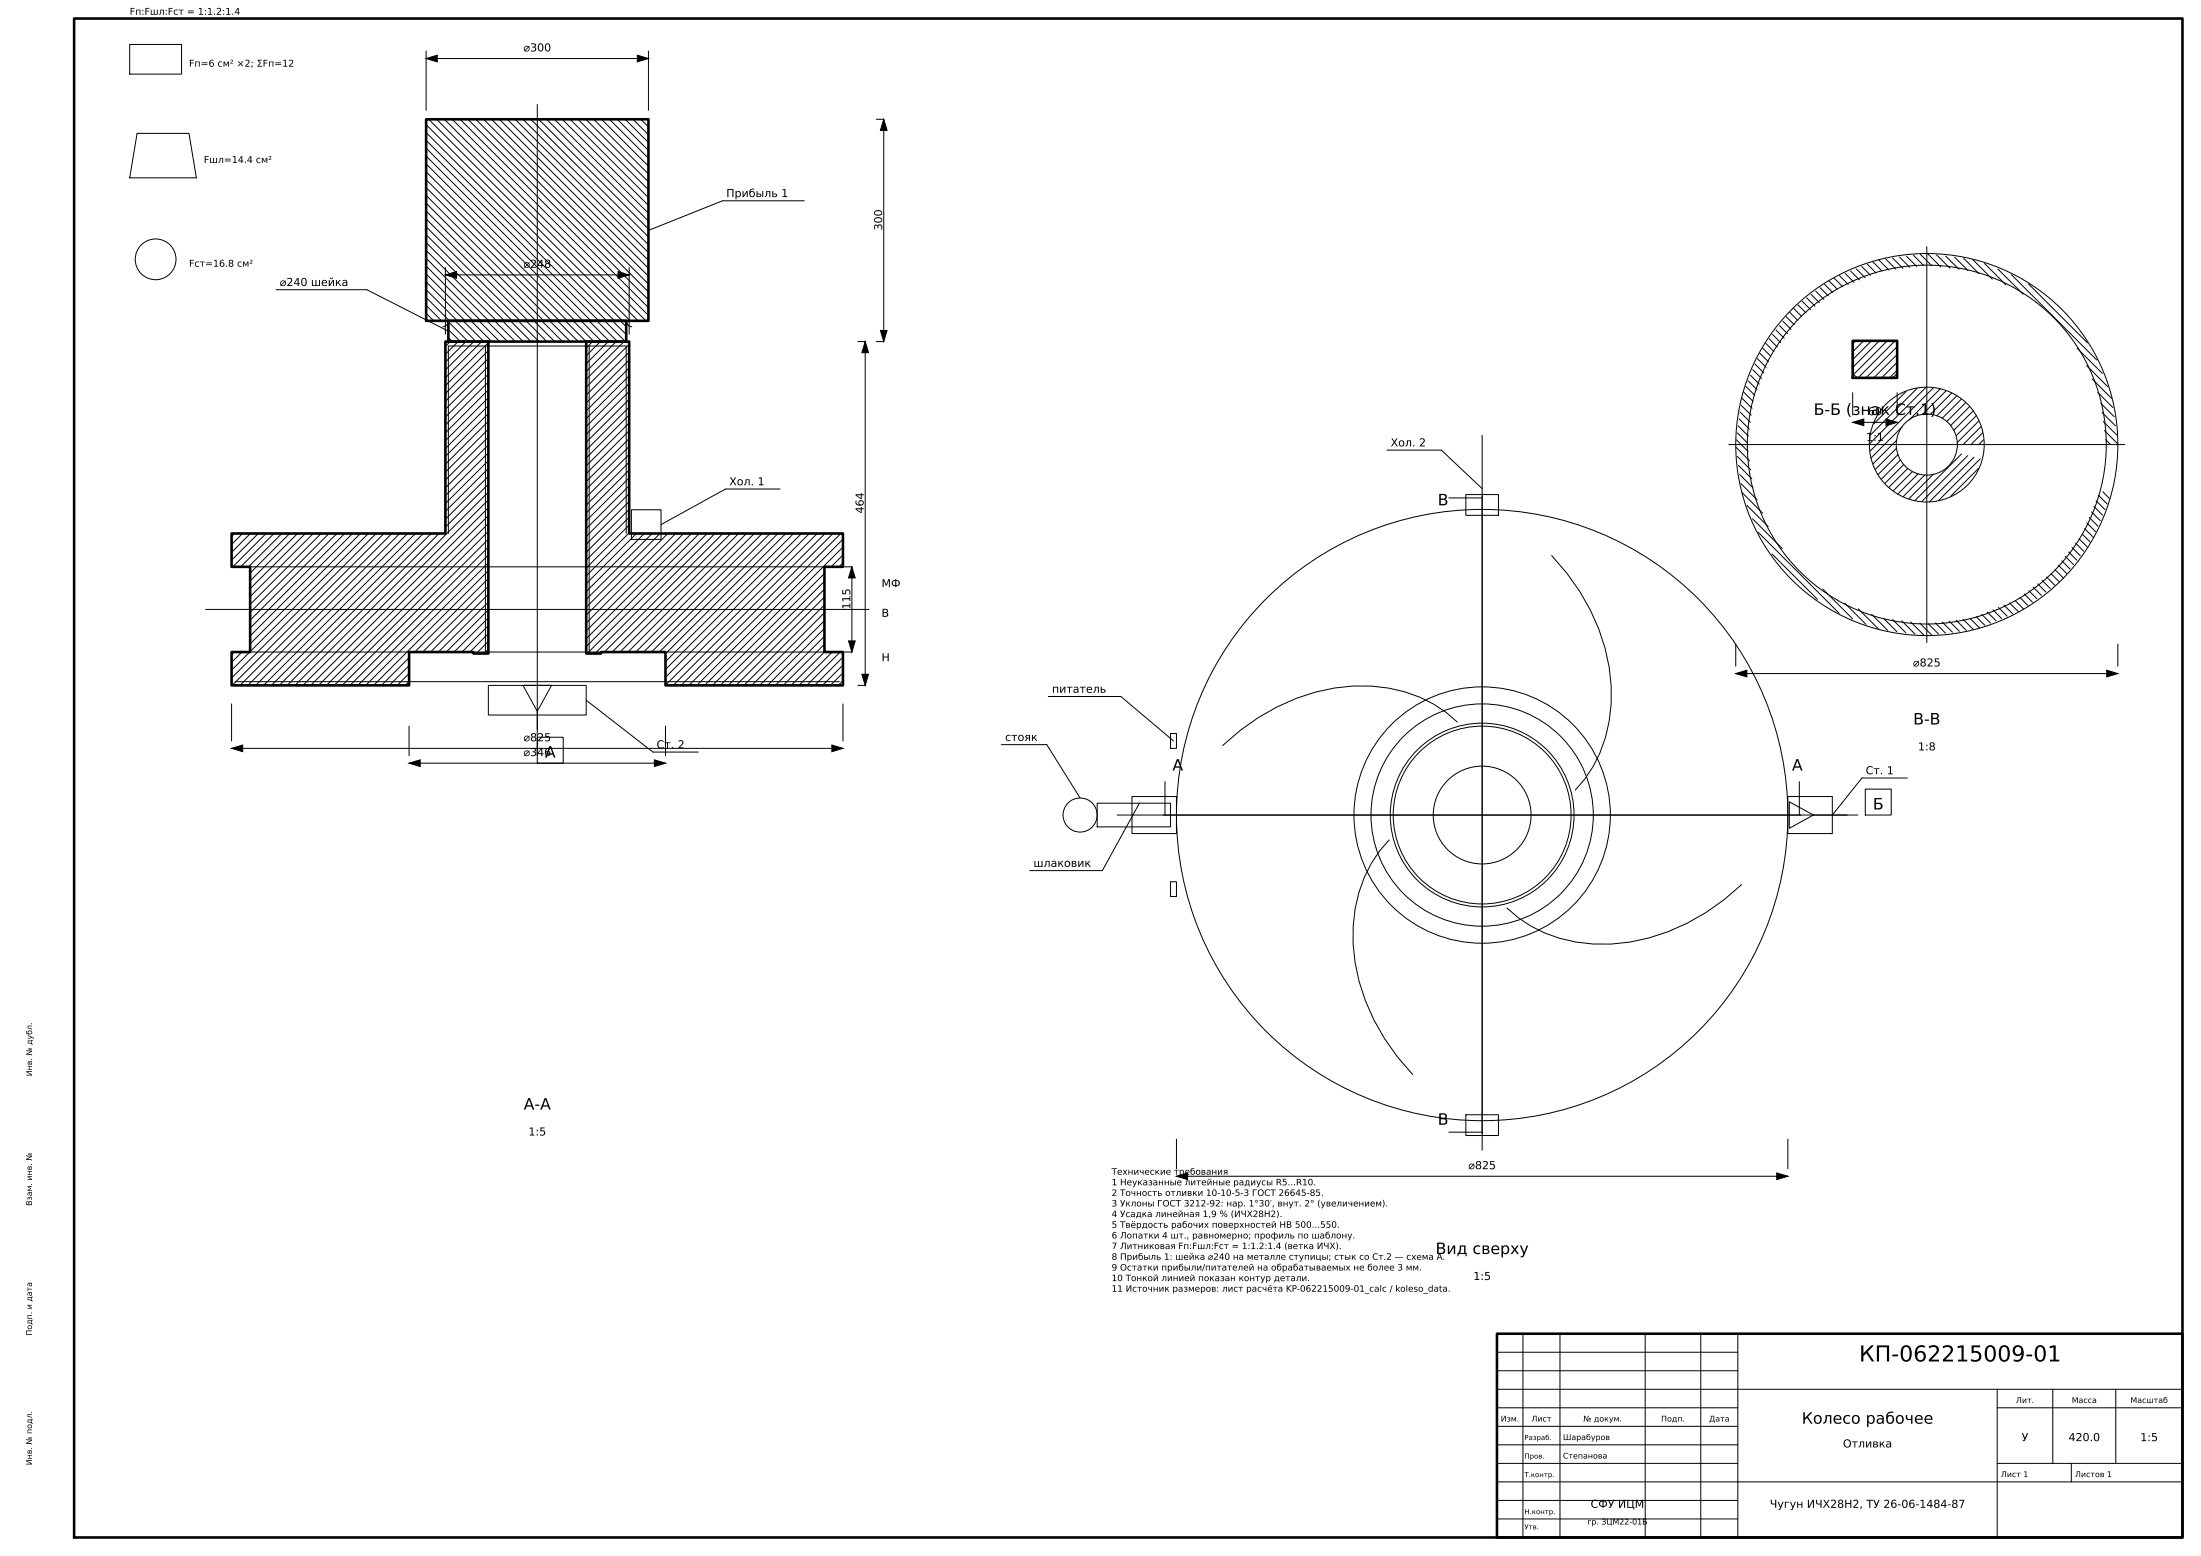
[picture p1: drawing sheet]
<svg xmlns="http://www.w3.org/2000/svg" width="594mm" height="420mm" viewBox="0 0 594 420" stroke-linecap="round" stroke-linejoin="round" font-family="sans-serif">
<g fill="none" stroke="#000" stroke-width=".27">
<path d="M35 12h14v8h-14zM115 13.8v16M115 15.8h60M175 13.8v16M37 36h14l2 12h-18zM115 40l46.6 46.6M115 37.9l48.7 48.7M115 35.8l50.8 50.8M115 33.6l53 53M115.7 32.2l54.4 54.4M117.8 32.2l54.4 54.4M119.9 32.2l54.4 54.4"/>
<path d="M122 32.2l53 53M124.2 32.2l50.8 50.8M126.3 32.2l48.7 48.7M128.4 32.2l46.6 46.6M130.5 32.2l44.5 44.5M132.7 32.2l42.3 42.3M134.8 32.2l40.2 40.2M136.9 32.2l38.1 38.1M139 32.2l36 36M141.1 32.2l33.9 33.9M143.3 32.2l31.7 31.7M145 28.2v175.8"/>
<path d="M145.4 32.2l29.6 29.6M147.5 32.2l27.5 27.5M149.6 32.2l25.4 25.4M151.7 32.2l23.3 23.3M153.9 32.2l21.1 21.1M156 32.2l19 19M158.1 32.2l16.9 16.9M160.2 32.2l14.8 14.8M162.4 32.2l12.6 12.6M164.5 32.2l10.5 10.5M166.6 32.2l8.4 8.4M168.7 32.2l6.3 6.3"/>
<path d="M170.8 32.2l4.2 4.2M173 32.2l2 2M236.5 32.2h2v60h-2M115 59.1l27.5 27.5M115 57l29.6 29.6M115 54.8l31.8 31.8M115 52.7l33.9 33.9M115 50.6l36 36M115 48.5l38.1 38.1M115 46.4l40.2 40.2M115 44.2l42.4 42.4M115 42.1l44.5 44.5"/>
<path d="M217 54.2h-22l-20 8M74.5 78.2h24.5l22 11.2M115 78.2l8.4 8.4M115 76.1l10.5 10.5M115 73.9l12.7 12.7M115 71.8l14.8 14.8M115 69.7l16.9 16.9M115 67.6l19 19M115 65.5l21.1 21.1M115 63.3l23.3 23.3M115 61.2l25.4 25.4M120.2 72.2v18"/>
<path d="M120.2 74.2h49.6M169.8 72.2v18M488.8 79.5l2.2 2.2M490 78.6l2.2 2.2M491.2 77.7l2.2 2.2M492.4 76.7l2.2 2.2M493.6 75.8l2.2 2.2M495 75l2.3 2.4M496.5 74.4l2.3 2.4M498 73.8l2.3 2.4M499.5 73.2l2.3 2.3M501 72.6l2.3 2.3"/>
<path d="M502.5 71.9l2.3 2.4M504 71.3l2.3 2.4M505.5 70.7l2.4 2.5M507 70.1l2.8 2.8M508.9 69.9l2.8 2.8M510.8 69.7l2.7 2.7M512.7 69.4l2.7 2.8M514.5 69.2l2.8 2.7M516.4 68.9l2.8 2.8M518.3 68.7l3.1 3M520 66.6v106.8M520.2 68.5l3.6 3.6"/>
<path d="M522.6 68.8l3.6 3.6M525.1 69.1l3.6 3.6M527.5 69.4l3.6 3.6M530 69.7l4.1 4.1M532.4 70.1l5.3 5.2M535.6 71.1l5.7 5.7M539.2 72.6l6.8 6.8M542.8 74.1l23.1 23.1M547.4 76.6l16 16M115 84.5l2.1 2.1M115 82.4l4.2 4.2M115 80.3l6.3 6.3"/>
<path d="M121 86.6a1.6 1.6 0 0 1-1.6 1.6M121 91.1l1.1 1.1M121 89l3.2 3.2M121 86.8l5.4 5.4M121.5 92.2l-1.3 1.3M122.9 86.6l5.6 5.6M123.6 92.2l-3.4 3.4M125 86.6l5.6 5.6M125.7 92.2l-5.5 5.5M127.1 86.6l5.6 5.6M127.9 92.2l-7.7 7.7M129.2 86.6l5.6 5.6"/>
<path d="M130 92.2l-9.8 9.8M131 93.4v83M131.4 86.6l5.6 5.6M131.8 98.9l-11.6 11.6M131.8 96.8l-11.6 11.6M131.8 94.6l-11.6 11.6M131.8 92.5l-11.6 11.6M133.5 86.6l5.6 5.6M135.6 86.6l5.6 5.6M137.7 86.6l5.6 5.6M139.8 86.6l5.6 5.6M142 86.6l5.6 5.6"/>
<path d="M144.1 86.6l5.6 5.6M146.2 86.6l5.6 5.6M148.3 86.6l5.6 5.6M150.5 86.6l5.6 5.6M152.6 86.6l5.6 5.6M154.7 86.6l5.6 5.6M156.8 86.6l5.6 5.6M158.9 86.6l5.6 5.6M159 93.4v83M159.9 92.2l-1.7 1.7M161.1 86.6l5.6 5.6M162 92.2l-3.8 3.8"/>
<path d="M163.2 86.6l5.6 5.6M164.2 92.2l-6 6M165.3 86.6l3.7 3.7M166.3 92.2l-8.1 8.1M167.4 86.6l1.6 1.6M168.4 92.2l-10.2 10.2M169 86.6a1.6 1.6 0 0 0 1.6 1.6M169.8 99.3l-11.6 11.6M169.8 97.2l-11.6 11.6M169.8 95.1l-11.6 11.6M169.8 92.9l-11.6 11.6M231.5 92.2h2v92.8h-2"/>
<path d="M473 99.8l2.4 2.4M473.7 98.3l2.3 2.4M474.3 96.8l2.4 2.4M474.9 95.3l2.4 2.4M475.6 93.9l2.3 2.3M476.5 92.7l2.2 2.2M477.4 91.5l2.3 2.2M478.4 90.3l2.2 2.2M479.3 89.1l2.2 2.2M480.2 87.9l2.2 2.2M481.1 86.7l2.2 2.2M482.1 85.5l2.2 2.2"/>
<path d="M483 84.3l2.2 2.2M484 83.2l2.2 2.2M485.2 82.3l2.2 2.2M486.4 81.3l2.2 2.3M487.6 80.4l2.2 2.2M500 100a2 2 0 0 0 2 2M500.8 92l-.8 .8M503 92l-3 3M505.1 92l-5.1 5.1M507.2 92l-7.2 7.2M509.3 92l-9.3 9.3M511.4 92l-10 10"/>
<path d="M512 100a2 2 0 0 1-2 2M512 99.9l-2.1 2.1M512 97.8l-4.2 4.2M512 95.7l-6.3 6.3M512 93.6l-8.4 8.4M560.6 94l6.8 6.8M563.2 98.7l5.7 5.7M131.8 118l-11.6 11.6M131.8 115.8l-11.6 11.6M131.8 113.7l-11.6 11.6M131.8 111.6l-11.6 11.6M131.8 109.5l-11.6 11.6"/>
<path d="M131.8 107.4l-11.6 11.6M131.8 105.2l-11.6 11.6M131.8 103.1l-11.6 11.6M131.8 101l-11.6 11.6M169.8 118.4l-11.6 11.6M169.8 116.3l-11.6 11.6M169.8 114.1l-11.6 11.6M169.8 112l-11.6 11.6M169.8 109.9l-11.6 11.6M169.8 107.8l-11.6 11.6M169.8 105.7l-11.6 11.6M169.8 103.5l-11.6 11.6"/>
<path d="M169.8 101.4l-11.6 11.6M400 117.5v193M466.6 120h106.8M468.6 118.7l3.2 3.2M468.9 116.8l2.7 2.8M469.1 115l2.8 2.7M469.3 113.1l2.8 2.7M469.6 111.2l2.8 2.8M469.8 109.3l2.8 2.8M470.1 107.5l2.8 2.7M470.6 105.8l2.5 2.5M471.2 104.3l2.3 2.4"/>
<path d="M471.8 102.8l2.4 2.4M472.4 101.3l2.4 2.4M500 106v6M500 114h12M511.9 118.8l-6.4 6.4M512 106v6M513.4 115.2l-8.4 8.4M514.4 105.7l-8.7 8.7M517.4 104.8l-12.6 12.6M519.8 104.5l-15.3 15.3M521.7 104.7l-17 17M523.6 105l-8.4 8.4"/>
<path d="M525.2 105.5l-6.4 6.4M526.7 106.1l-5.8 5.8M528.1 106.8l-5.4 5.5M529.3 107.8l-5.1 5.1M530.5 108.7l-5.1 5.1M531.5 109.8l-5.1 5.1M532.4 111l-5.1 5.2M533.4 112.2l-5.5 5.5M534 113.7l-5.8 5.8M534.6 115.2l-4.8 4.8M535.1 116.8l-3.2 3.2M535.3 118.7l-1.3 1.3"/>
<path d="M564.7 102.3l5.2 5.3M566.2 105.9l4.1 4.1M567 108.9l3.6 3.6M567.3 111.3l3.6 3.6M567.6 113.8l3.6 3.6M567.9 116.2l3.6 3.6M568.3 118.6l1.3 1.4M131.8 139.2l-45.8 45.8M131.8 137.1l-47.9 47.9M131.8 134.9l-50.1 50.1M131.8 132.8l-52.2 52.2M131.8 130.7l-11.6 11.6"/>
<path d="M131.8 128.6l-11.6 11.6M131.8 126.5l-11.6 11.6M131.8 124.3l-11.6 11.6M131.8 122.2l-11.6 11.6M131.8 120.1l-11.6 11.6M169.8 139.6l-11.6 11.6M169.8 137.5l-11.6 11.6M169.8 135.4l-11.6 11.6M169.8 133.2l-11.6 11.6M169.8 131.1l-11.6 11.6M169.8 129l-11.6 11.6M169.8 126.9l-11.6 11.6"/>
<path d="M169.8 124.8l-11.6 11.6M169.8 122.6l-11.6 11.6M169.8 120.5l-11.6 11.6M170.4 137.6h8v8h-8zM210.5 132h-14.7l-17.4 9.6M374.3 121.5h14.7l11 10.4M391 134.4h9M395.6 133.5h8.8v5.6h-8.8zM468.5 120.7l3.6 3.6M468.9 123.2l3.6 3.6M469.2 125.6l3.6 3.6M469.5 128.1l3.6 3.6"/>
<path d="M469.8 130.5l4.4 4.4M470.1 133l5.6 5.5M471.5 136.4l5.7 5.7M511.9 120.9l-5.8 5.8M512.3 122.7l-5.5 5.4M512.9 124.2l-5.1 5.1M513.8 125.4l-5.1 5.1M514.9 126.4l-5.1 5.1M516.2 127.3l-5.2 5.1M517.7 127.9l-5.5 5.5M519.5 128.2l-5.8 5.8M521.8 128l-6.6 6.6"/>
<path d="M529.4 122.5l-12.6 12.6M531.1 123l-12.4 12.3M532.7 123.4l-12 12M534 126.4l-7.6 7.6M534.4 123.9l-11.2 11.2M563.8 139.7l2.4 2.3M564.5 138.2l2.3 2.3M565.1 136.7l2.3 2.3M565.7 135.2l2.4 2.3M566.3 133.7l2.4 2.3M567.5 132.7l1.8 1.8M63.3 144l-.8 .8"/>
<path d="M65.5 144l-3 3M67.5 153h155v23h-155zM67.6 144l-5.1 5.1M69.7 144l-7.2 7.2M71.8 144l-9 9M73.9 144l-9 9M76.1 144l-9 9M78.2 144l-10.7 10.7M80.3 144l-12.8 12.8M82.4 144l-14.9 14.9M84.6 144l-17.1 17.1M86.7 144l-19.2 19.2"/>
<path d="M88.8 144l-21.3 21.3M90.9 144l-23.4 23.4M93 144l-25.5 25.5M95.2 144l-27.7 27.7M97.3 144l-29.8 29.8M99.4 144l-31.9 31.9M101.5 144l-39 39M103.6 144l-41 41M105.8 144l-41 41M107.9 144l-41 41M110 144l-41 41M112.1 144l-41 41"/>
<path d="M114.3 144l-41 41M116.4 144l-41 41M118.5 144l-41 41M121 144v-50.6h48v50.6M131.8 158.3l-17.7 17.7M131.8 156.1l-19.9 19.9M131.8 154l-31 31M131.8 151.9l-33.1 33.1M131.8 149.8l-35.2 35.2M131.8 147.7l-37.3 37.3M131.8 145.5l-39.5 39.5M131.8 143.4l-41.6 41.6"/>
<path d="M131.8 141.3l-43.7 43.7M169.8 143.8l-11.6 11.6M169.8 141.7l-11.6 11.6M171.8 144l-13.6 13.6M173.9 144l-15.7 15.7M176 144l-17.8 17.8M178.1 144l-19.9 19.9M180.3 144l-22.1 22.1M182.4 144l-24.2 24.2M184.5 144l-26.3 26.3M186.6 144l-28.4 28.4M188.7 144l-30.5 30.5"/>
<path d="M190.9 144l-32.4 32.4M193 144l-32.4 32.4M195.1 144l-32 32M197.2 144l-32 32M199.3 144l-32 32M201.5 144l-32 32M203.6 144l-32 32M205.7 144l-32 32M207.8 144l-32 32M210 144l-32 32M212.1 144l-32.5 32.5M214.2 144l-34.6 34.6"/>
<path d="M216.3 144l-36.7 36.7M218.4 144l-38.8 38.8M220.6 144l-41 41M222.5 159l-26 26M222.5 156.9l-28.1 28.1M222.5 154.8l-30.2 30.2M222.7 144l-41 41M224.8 144l-41 41M226.9 144l-41 41M227.5 151.9l-1.1 1.1M227.5 149.8l-3.2 3.2M227.5 147.7l-37.3 37.3"/>
<path d="M227.5 145.5l-39.5 39.5M227.9 153h2v23h-2M418.8 150a54.5 54.5 0 0 1 16 40 35.7 35.7 0 0 1-9.7 23.3M473 140l8 8.1M474.5 143.6l21.9 21.9M478.2 149.5l12.3 12.3M491.9 159l8.1 8M547.5 159.4l2.2 2.2M548.7 158.5l2.2 2.2M549.9 157.6l2.2 2.2M551.1 156.7l2.2 2.2M552.3 155.7l2.2 2.2"/>
<path d="M553.5 154.8l2.2 2.2M554.6 153.8l2.2 2.2M555.5 152.6l2.2 2.2M556.4 151.4l2.3 2.2M557.4 150.2l2.2 2.2M558.3 149l2.2 2.2M559.2 147.8l2.2 2.2M560.1 146.6l2.2 2.2M561.1 145.4l2.2 2.2M562 144.2l2.2 2.2M562.6 142.7l2.4 2.3M563.2 141.2l2.4 2.3"/>
<path d="M55.5 164.5h179M63.2 176l-.7 .7M65.3 176l-2.8 2.8M67.4 176l-4.9 4.9M110.4 179.7l-5.3 5.3M110.4 177.5l-7.5 7.5M131.8 175.2l-1.2 1.2M131.8 173.1l-3.3 3.3M131.8 171l-5 5M131.8 168.9l-7.1 7.1M131.8 166.8l-9.2 9.2M131.8 164.6l-11.4 11.4"/>
<path d="M131.8 162.5l-13.5 13.5M131.8 160.4l-15.6 15.6M222.5 176l-9 9M222.5 173.9l-11.1 11.1M222.5 171.8l-13.2 13.2M222.5 169.6l-15.4 15.4M222.5 167.5l-17.5 17.5M222.5 165.4l-19.6 19.6M222.5 163.3l-21.7 21.7M222.5 161.1l-23.9 23.9M224.6 176l-9 9M226.7 176l-9 9"/>
<path d="M227.5 179.5l-5.5 5.5M227.5 177.4l-7.6 7.6M468.4 173.8v6M497.9 162.8l5.7 5.7M501.5 164.3l5.5 5.6M505.1 165.8l4.4 4.4M508.3 166.9l3.6 3.6M510.8 167.2l3.6 3.6M513.2 167.5l3.6 3.6M515.7 167.9l3.6 3.6M518.1 168.2l3.2 3.2M520.4 168.4l2.8 2.7"/>
<path d="M522.3 168.1l2.7 2.8M524.2 167.9l2.7 2.8M526 167.6l2.8 2.8M527.9 167.4l2.8 2.8M529.8 167.1l2.7 2.8M531.7 166.9l2.5 2.5M533.3 166.5l2.4 2.3M534.8 165.8l2.4 2.4M536.3 165.2l2.4 2.4M537.8 164.6l2.4 2.4M539.3 164l2.4 2.3M540.8 163.3l2.4 2.4"/>
<path d="M542.3 162.7l2.4 2.4M543.8 162.1l2.3 2.3M545.1 161.3l2.2 2.2M546.3 160.3l2.2 2.3M571.6 173.8v6M62.5 190v10M63.5 184h163M110.4 183.9l-1.1 1.1M110.4 181.8l-3.2 3.2M110.4 196v8M131.8 185h26.4v8h-26.4zM141.1 185h7.8l-3.9 7z"/>
<path d="M145 199h7v7h-7zM158.2 189l18 14h12.2M179.6 196v8M227.5 183.7l-1.3 1.3M227.5 181.6l-3.4 3.4M227.5 190v10M282.9 188h19.6l14.2 12M315.9 198h1.6v4h-1.6zM393.3 194.9a36.5 36.5 0 0 0-28.1-9.7 55.5 55.5 0 0 0-35.2 16M468.4 181.8h103.2M62.5 202h165M110.4 206h69.2"/>
<path d="M270.2 201h12.3l9 14.4M296.1 216.8h19.8v6.4h-19.8zM301.5 220h199.9M305.5 215h12v10h-12zM307.5 216.8l-10 18.2h-19.6M314.4 211v9M482.5 215h12v10h-12zM482.9 216.4l6.5 3.6-6.5 3.6zM485.6 211v9M503.4 213h7v7h-7zM514.8 210h-12.3l-8 10M315.9 238h1.6v4h-1.6z"/>
<path d="M374.9 226.7a36.5 36.5 0 0 0-9.7 28.1 55.5 55.5 0 0 0 16 35.2M470 238.8a54.5 54.5 0 0 1-40 16 35.7 35.7 0 0 1-23.3-9.7M317.5 307.5v8M317.5 317.5h165M391 305.6h9M395.6 300.9h8.8v5.6h-8.8zM482.5 307.5v8M411 360v55M421 360v55M444 360v55M459 360v55M469 360v55"/>
<path d="M404 380h65M404 375h185M404 370h65M404 365h65M539 380h50M539 375v40M554 375v20M571 375v20M404 400h185M404 395h65M404 390h65M404 385h65"/>
<path d="M539 395h50M559 395v5M404 410h65M404 405h65"/>
<circle cx="42" cy="70" r="5.5"/>
<circle cx="520" cy="120" r="51.6"/>
<circle cx="520" cy="120" r="8.3"/>
<circle cx="520" cy="120" r="48.4"/>
<circle cx="520" cy="120" r="15.5"/>
<circle cx="291.5" cy="220" r="4.6"/>
<circle cx="400" cy="220" r="24.8"/>
<circle cx="400" cy="220" r="24"/>
<circle cx="400" cy="220" r="13.2"/>
<circle cx="400" cy="220" r="30"/>
<circle cx="400" cy="220" r="34.6"/>
<circle cx="400" cy="220" r="82.5"/>
</g>
<g fill="#000" stroke="#000" stroke-width=".27">
<path d="M115 15.8l3-.9v1.8zM172 14.9l3 .9-3 .9zM238.5 32.2l.9 3h-1.8zM120.2 74.2l3-.9v1.8zM166.8 73.3l3 .9-3 .9zM233.5 92.2l.9 3h-1.8zM237.6 89.2h1.8l-.9 3zM500 114l3-.9v1.8zM509 113.1l3 .9-3 .9zM229.9 153l.9 3h-1.8zM229 173h1.8l-.9 3zM232.6 182h1.8l-.9 3z"/>
<path d="M468.4 181.8l3-.9v1.8zM568.6 180.9l3 .9-3 .9zM62.5 202l3-.9v1.8zM110.4 206l3-.9v1.8zM176.6 205.1l3 .9-3 .9zM224.5 201.1l3 .9-3 .9zM317.5 317.5l3-.9v1.8zM479.5 316.6l3 .9-3 .9z"/>
</g>
<path d="M20 5h569v410h-569zM115 32.2h60v54.4h-60zM121 86.6h48v5.6h-48zM158.2 92.2h11.6v51.8h57.7v9h-5v23h5v9h-47.9v-9h-17.4v.4h-4zM500 92h12v10h-12zM62.5 144h57.7v-51.8h11.6v84.2h-4v-.4h-17.4v9h-47.9v-9h5v-23h-5zM404 360h185v55h-185z" fill="none" stroke="#000" stroke-width=".7"/>
<text font-size="6" x="501.7" y="367.5">КП-062215009-01</text>
<g font-size="4.2">
<text x="489.5" y="112">Б-Б (знак Ст.1)</text>
<text x="388" y="136.4">В</text>
<text x="516.3" y="195.6">В-В</text>
<text x="147" y="204.5">А</text>
<text x="316.4" y="208">А</text>
<text x="483.6" y="208">А</text>
<text x="505.4" y="218.5">Б</text>
<text x="141.3" y="299.5">А-А</text>
<text x="388" y="303.6">В</text>
<text x="387.4" y="338.5">Вид сверху</text>
<text x="486.3" y="384.3">Колесо рабочее</text>
</g>
<g font-size="3">
<text x="141.3" y="13.9">⌀300</text>
<text x="196" y="53.2">Прибыль 1</text>
<text x="238.1" y="62.2" transform="rotate(-90 238.1 62.2)">300</text>
<text x="75.5" y="77.2">⌀240 шейка</text>
<text x="141.3" y="72.3">⌀248</text>
<text x="504.1" y="112.1">60</text>
<text x="503.6" y="119">1:1</text>
<text x="375.3" y="120.5">Хол. 2</text>
<text x="196.8" y="131">Хол. 1</text>
<text x="233.1" y="138.6" transform="rotate(-90 233.1 138.6)">464</text>
<text x="237.9" y="158.5">МФ</text>
<text x="229.5" y="164.5" transform="rotate(-90 229.5 164.5)">115</text>
<text x="237.9" y="166.5">В</text>
<text x="237.9" y="178.5">Н</text>
<text x="516.3" y="179.9">⌀825</text>
<text x="283.9" y="187">питатель</text>
<text x="141.3" y="200.1">⌀825</text>
<text x="177.2" y="202">Ст. 2</text>
<text x="271.3" y="200">стояк</text>
<text x="517.6" y="202.6">1:8</text>
<text x="141.3" y="204.1">⌀346</text>
<text x="503.5" y="209">Ст. 1</text>
<text x="278.9" y="234">шлаковик</text>
<text x="142.6" y="306.5">1:5</text>
<text x="396.3" y="315.6">⌀825</text>
<text x="397.6" y="345.5">1:5</text>
<text x="545.6" y="389">У</text>
<text x="558.2" y="389">420.0</text>
<text x="577.6" y="389">1:5</text>
<text x="497.4" y="390.7">Отливка</text>
<text x="429.3" y="407">СФУ ИЦМ</text>
<text x="477.6" y="407">Чугун ИЧХ28Н2, ТУ 26-06-1484-87</text>
</g>
<g font-size="2.5">
<text x="35" y="4">Fп:Fшл:Fст = 1:1.2:1.4</text>
<text x="51" y="18">Fп=6 см² ×2; ΣFп=12</text>
<text x="55" y="44">Fшл=14.4 см²</text>
<text x="51" y="72">Fст=16.8 см²</text>
</g>
<g font-size="2.4">
<text x="300" y="317.1">Технические требования</text>
<text x="300" y="319.9">1 Неуказанные литейные радиусы R5...R10.</text>
<text x="300" y="322.8">2 Точность отливки 10-10-5-3 ГОСТ 26645-85.</text>
<text x="300" y="325.7">3 Уклоны ГОСТ 3212-92: нар. 1°30′, внут. 2° (увеличением).</text>
<text x="300" y="328.5">4 Усадка линейная 1,9 % (ИЧХ28Н2).</text>
<text x="300" y="331.4">5 Твёрдость рабочих поверхностей HB 500...550.</text>
<text x="300" y="334.3">6 Лопатки 4 шт., равномерно; профиль по шаблону.</text>
<text x="300" y="337.2">7 Литниковая Fп:Fшл:Fст = 1:1.2:1.4 (ветка ИЧХ).</text>
<text x="300" y="340.1">8 Прибыль 1: шейка ⌀240 на металле ступицы; стык со Ст.2 — схема A.</text>
<text x="300" y="342.9">9 Остатки прибыли/питателей на обрабатываемых не более 3 мм.</text>
<text x="300" y="345.8">10 Тонкой линией показан контур детали.</text>
<text x="300" y="348.7">11 Источник размеров: лист расчёта KP-062215009-01_calc / koleso_data.</text>
</g>
<g font-size="2.1">
<text x="8.6" y="290.5" transform="rotate(-90 8.6 290.5)">Инв. № дубл.</text>
<text x="8.6" y="325.5" transform="rotate(-90 8.6 325.5)">Взам. инв. №</text>
<text x="8.6" y="360.5" transform="rotate(-90 8.6 360.5)">Подп. и дата</text>
<text x="405" y="383.7">Изм.</text>
<text x="413.3" y="383.7">Лист</text>
<text x="427.3" y="383.7">№ докум.</text>
<text x="448.3" y="383.7">Подп.</text>
<text x="461.3" y="383.7">Дата</text>
<text x="544.1" y="378.7">Лит.</text>
<text x="559.1" y="378.7">Масса</text>
<text x="575" y="378.7">Масштаб</text>
<text x="421.8" y="388.7">Шарабуров</text>
<text x="8.6" y="395.5" transform="rotate(-90 8.6 395.5)">Инв. № подл.</text>
<text x="421.8" y="393.7">Степанова</text>
<text x="540" y="398.7">Лист 1</text>
<text x="560" y="398.7">Листов 1</text>
<text x="428.4" y="411.5">гр. ЗЦМ22-01Б</text>
</g>
<g font-size="1.9">
<text x="411.4" y="388.7">Разраб.</text>
<text x="411.4" y="393.7">Пров.</text>
<text x="411.4" y="398.7">Т.контр.</text>
<text x="411.4" y="408.7">Н.контр.</text>
<text x="411.4" y="412.8">Утв.</text>
</g>
</svg>
